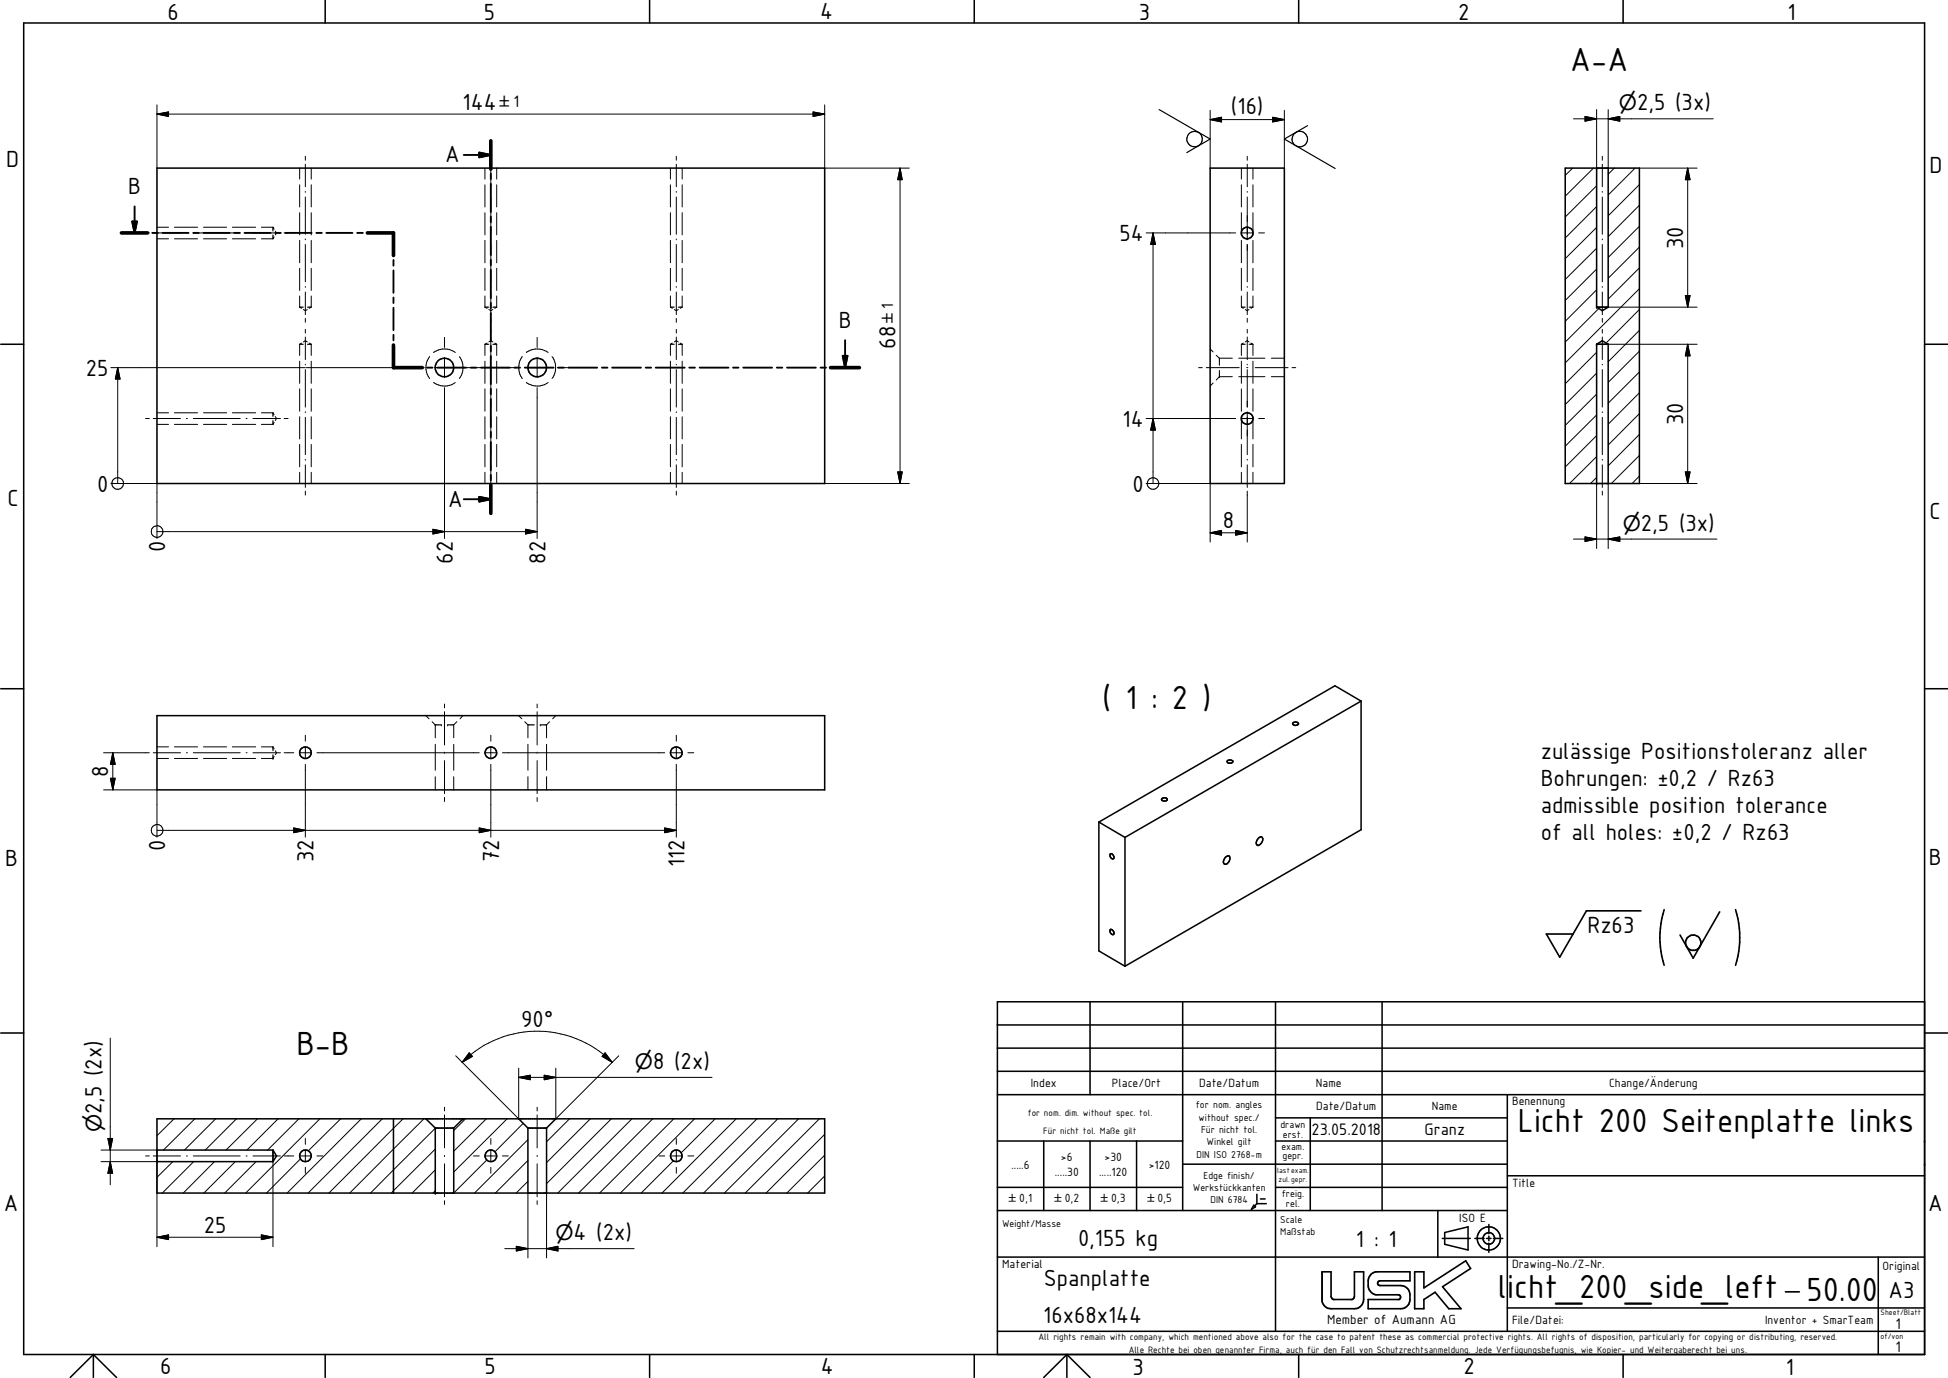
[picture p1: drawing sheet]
<svg xmlns="http://www.w3.org/2000/svg" width="420mm" height="297mm" viewBox="0 0 420 297" stroke-linecap="round" stroke-linejoin="round" font-family="sans-serif">
<g fill="none" stroke="#000" stroke-width=".22">
<path d="M33.9 24.6l2.5-.5v1zM33.9 22.6v13.6M33.9 24.6h144M64.6 36.2v2.4M64.6 39.8v4.8M65.9 33.7v.8M65.9 35.4v4.9M67.1 36.2v2.4M67.1 39.8v4.8M104.6 36.2v2.4M104.6 39.8v4.8M105.9 33.7v.8"/>
<path d="M105.9 35.4v4.9M107.1 36.2v2.4M107.1 39.8v4.8M144.6 36.2v2.4M144.6 39.8v4.8M145.9 33.7v.8M145.9 35.4v4.9M147.1 36.2v2.4M147.1 39.8v4.8M175.4 24.1l2.5 .5-2.5 .5zM177.9 22.6v13.6h18.2M194.1 36.2l.5 2.5h-1z"/>
<path d="M194.1 36.2v68M261 25.8l2.5-.5v1zM261 23.8v12.4M261 25.8h16M267.7 36.2v2.4M267.7 39.8v4.8M269 33.7v.8M269 35.4v4.9M270.2 36.2v2.4M270.2 39.8v4.8M274.5 25.3l2.5 .5-2.5 .5zM277 23.8v12.4"/>
<path d="M339.2 36.2l-1.6 1.6M339.4 25.6h30.1M341.9 25.1l2.5 .5-2.5 .5zM343.7 36.2l-6.1 6.1M344.4 23.6v12.6M345.6 33.7v.8M345.6 35.4v4.9M346.9 25.6l2.5-.5v1zM346.9 23.6v12.6M348.2 36.2l-1.3 1.3M352.7 36.2l-5.8 5.8M353.6 39.8l-6.7 6.7"/>
<path d="M353.6 36.2h12.4M364 36.2l.5 2.5h-1zM364 36.2v30M31.4 50.2h.8M33.1 50.2h5.8M33.9 51.5h2.5M33.9 49h2.5M37.6 51.5h5M37.6 49h5M40.2 50.2h.2M41.7 50.2h10.1M43.9 51.5h5"/>
<path d="M43.9 49h5M50.1 51.5h5M50.1 49h5M53.1 50.2h.2M54.6 50.2h5.9M56.4 51.5h2.5M56.4 49h2.5M58.9 49v.8M58.9 50.6v.9M58.9 49l.2 .4M59.1 51.1l-.2 .4M59.4 49.8l.2 .4-.2 .4"/>
<path d="M61.3 50.2h.8M64.6 45.8v4.8M64.6 51.8v4.8M64.6 57.8v4.8M65.9 41.3v.1M65.9 42.5v8M65.9 51.5v.2M65.9 52.7v8M67.1 45.8v4.8M67.1 51.8v4.8M67.1 57.8v4.8M104.6 45.8v4.8"/>
<path d="M104.6 51.8v4.8M104.6 57.8v4.8M105.9 41.3v.1M105.9 42.5v8M105.9 51.5v.2M105.9 52.7v8M107.1 45.8v4.8M107.1 51.8v4.8M107.1 57.8v4.8M144.6 45.8v4.8M144.6 51.8v4.8M144.6 57.8v4.8"/>
<path d="M145.9 41.3v.1M145.9 42.5v8M145.9 51.5v.2M145.9 52.7v8M147.1 45.8v4.8M147.1 51.8v4.8M147.1 57.8v4.8M247.2 50.2h19.3M248.7 50.2l.5 2.5h-1zM248.7 50.2v54M267.7 45.8v4.8M267.7 51.8v4.8"/>
<path d="M267.7 57.8v4.8M267.7 50.2h2.5M269 41.3v.1M269 42.5v9.2M269 52.7v8M270.2 45.8v4.8M270.2 51.8v4.8M270.2 57.8v4.8M271.5 50.2h1.2M344.4 58l-6.8 6.8M344.4 53.5l-6.8 6.7M344.4 49l-6.8 6.8"/>
<path d="M344.4 44.5l-6.8 6.8M344.4 40l-6.8 6.8M345.6 41.3v.1M345.6 42.5v8M345.6 51.5v.2M345.6 52.7v8M353.6 57.7l-6.7 6.8M353.6 53.3l-6.7 6.7M353.6 48.8l-6.7 6.7M353.6 44.2l-6.7 6.8M23.9 79.2h41.9M25.4 79.2l.5 2.5h-1z"/>
<path d="M25.4 79.2v25M64.6 66.2h.8M64.6 66.2l.5 .3M64.6 63.8v2.4M64.6 74.2v2.4M64.6 77.9v4.7M64.6 74.2h.8M65.1 74l-.5 .2M65.4 66.7l.5 .3 .4-.3M65.4 73.7l.5-.3 .4 .3M65.9 61.8v.1M65.9 62.9v4.9"/>
<path d="M65.9 68.6v.9M65.9 71v.8M65.9 72.6v4.9M65.9 78.5v.2M65.9 79.7v8.1M66 79.2h25.5M66.3 66.2h.8M66.3 74.2h.8M66.7 74l.4 .2M67.1 66.2l-.4 .3M67.1 63.8v2.4M67.1 74.2v2.4"/>
<path d="M67.1 77.9v4.7M92.7 76.9a3.8 3.8 0 0 0 0 4.7M93.5 76a3.9 3.9 0 0 1 4.7 0M93.7 79.2h4.3M95.9 72.7v2.2M95.9 77v4.4M99.1 76.9a4 4 0 0 1 0 4.7M100.2 79.2h5.6M104.6 66.2h.8M104.6 66.2l.5 .3M104.6 63.8v2.4M104.6 74.2v2.4"/>
<path d="M104.6 77.9v4.7M104.6 74.2h.8M105.1 74l-.5 .2M105.4 66.7l.5 .3 .4-.3M105.4 73.7l.5-.3 .4 .3M105.9 61.8v.1M105.9 62.9v4.9M105.9 68.6v.9M105.9 71v.8M105.9 72.6v4.9M105.9 78.5v.2M105.9 79.7v8.1"/>
<path d="M106 79.2h5.5M106.3 66.2h.8M106.3 74.2h.8M106.7 74l.4 .2M107.1 66.2l-.4 .3M107.1 63.8v2.4M107.1 74.2v2.4M107.1 77.9v4.7M112.6 76.9a4 4 0 0 0 0 4.7M113.5 76a3.9 3.9 0 0 1 4.7 0M113.7 79.2h4.4M115.9 72.7v2.2"/>
<path d="M115.9 77v4.4M119.1 76.9a4 4 0 0 1 0 4.7M120.2 79.2h2.2M144.6 66.2h.8M144.6 66.2l.4 .3M144.6 63.8v2.4M144.6 74.2v2.4M144.6 77.9v4.7M144.6 74.2h.8M145 74l-.4 .2M145.4 66.7l.5 .3 .4-.3M145.4 73.7l.5-.3 .4 .3"/>
<path d="M145.9 61.8v.1M145.9 62.9v4.9M145.9 68.6v.9M145.9 71v.8M145.9 72.6v4.9M145.9 78.5v.2M145.9 79.7v8.1M146.3 66.2h.8M146.3 74.2h.8M146.7 74l.4 .2M147.1 66.2l-.4 .3M147.1 63.8v2.4"/>
<path d="M147.1 74.2v2.4M147.1 77.9v4.7M258.5 79.2h.8M260.2 79.2h7.1M261 75.2l.7 .7M262.3 76.6l.7 .6M263 78.5h.1M263 77.2v1.3M263 79.9v1.3M263 77.2h2.8M267.2 77.2h5.6M267.7 66.2h.9"/>
<path d="M267.7 74.2h.9M267.7 66.2l.5 .3M267.7 63.8v2.4M267.7 74.2v2.4M267.7 77.9v4.7M268.2 74l-.5 .2M268.6 66.7l.4 .3 .4-.3M268.6 73.7l.4-.3 .4 .3M268.9 79.2h.2M269 61.8v.1M269 62.9v4.9M269 68.6v.9"/>
<path d="M269 71v.8M269 72.6v4.9M269 78.5v.2M269 79.7v8.1M269.4 66.2h.8M269.4 74.2h.8M269.8 74l.4 .2M270.2 66.2l-.4 .3M270.2 63.8v2.4M270.2 74.2v2.4M270.2 77.9v4.7M270.7 79.2h7.1"/>
<path d="M274.2 77.2h2.8M278.7 79.2h.8M344.4 75.9l-6.8 6.8M344.4 62.5l-6.8 6.8M344.8 66.5l-7.2 7.2M345.6 61.8v.1M345.6 62.9v4.9M345.6 68.6v.9M345.6 71v.8M345.6 72.6v4.9M345.6 78.5v.2M345.6 79.7v8.1"/>
<path d="M346.9 66.2h19.1M346.9 74.2h19.1M353.6 75.7l-6.7 6.7M353.6 71.2l-6.7 6.8M353.6 66.7l-7.2 7.3M353.6 62.2l-16 16M363.5 63.7h1l-.5 2.5zM364 74.2l.5 2.5h-1zM364 74.2v30M31.4 90.2h.8M33.1 90.2h5.8M33.9 91.5h2.5"/>
<path d="M33.9 89h2.5M37.6 91.5h5M37.6 89h5M40.2 90.2h.2M41.7 90.2h10.1M43.9 91.5h5M43.9 89h5M50.1 91.5h5M50.1 89h5M53.1 90.2h.2M54.6 90.2h5.9M56.4 91.5h2.5"/>
<path d="M56.4 89h2.5M58.9 89v.8M58.9 90.6v.9M58.9 89l.2 .4M59.1 91.1l-.2 .4M59.4 89.8l.2 .4-.2 .4M61.3 90.2h.8M64.6 83.8v4.8M64.6 89.8v4.8M64.6 95.8v4.8M65.9 88.8v.1M65.9 90v8"/>
<path d="M65.9 99v.2M67.1 83.8v4.8M67.1 89.8v4.8M67.1 95.8v4.8M93.5 82.5a4.1 4.1 0 0 0 4.7 0M95.9 83.6v32.5M104.6 83.8v4.8M104.6 89.8v4.8M104.6 95.8v4.8M105.9 88.8v.1M105.9 90v8M105.9 99v.2"/>
<path d="M107.1 83.8v4.8M107.1 89.8v4.8M107.1 95.8v4.8M113.5 82.5a4.1 4.1 0 0 0 4.7 0M115.9 83.6v32.5M144.6 83.8v4.8M144.6 89.8v4.8M144.6 95.8v4.8M145.9 88.8v.1M145.9 90v8M145.9 99v.2M147.1 83.8v4.8"/>
<path d="M147.1 89.8v4.8M147.1 95.8v4.8M247.2 90.2h19.3M248.7 90.2l.5 2.5h-1zM261.7 82.5l-.7 .7M263 81.2h.1M263 81.2l-.7 .7M263 81.2h2.8M267.2 81.2h5.6M267.7 83.8v4.8M267.7 89.8v4.8M267.7 95.8v4.8"/>
<path d="M267.7 90.2h2.5M269 88.8v9.2M269 99v.2M270.2 83.8v4.8M270.2 89.8v4.8M270.2 95.8v4.8M271.5 90.2h1.2M274.2 81.2h2.8M344.4 98.4l-5.9 5.8M344.4 93.9l-6.8 6.8M344.4 89.5l-6.8 6.7M344.4 85l-6.8 6.7"/>
<path d="M344.4 80.4l-6.8 6.8M345.6 88.8v.1M345.6 90v8M345.6 99v.2M353.6 98.2l-6.1 6M353.6 93.6l-6.7 6.8M353.6 89.2l-6.7 6.7M353.6 84.7l-6.7 6.7M353.6 80.2l-6.7 6.7M23.9 104.2h10v11.9M33.9 114.6h82M64.6 101.8v2.4"/>
<path d="M65.9 100.2v4.9M65.9 105.9v.8M67.1 101.8v2.4M93.4 114.1l2.5 .5-2.5 .5zM104.6 101.8v2.4M105.9 100.2v4.9M105.9 105.9v.8M107.1 101.8v2.4M113.4 114.1l2.5 .5-2.5 .5zM144.6 101.8v2.4M145.9 100.2v4.9M145.9 105.9v.8"/>
<path d="M147.1 101.8v2.4M177.9 104.2h18.2M193.6 101.7h1l-.5 2.5zM247.2 104.2h13.8v12.6M261 114.9l2.5-.6v1.1zM261 114.9h8M266.5 114.3l2.5 .6-2.5 .5zM267.7 101.8v2.4M269 100.2v4.9M269 105.9v10.9M270.2 101.8v2.4M339.4 116.2h30.9"/>
<path d="M341.9 115.7l2.5 .5-2.5 .5zM344.4 102.9l-1.3 1.3M344.4 104.2v14M345.6 100.2v4.9M345.6 105.9v.8M346.9 116.2l2.5-.5v1zM346.9 104.2v14M353.6 102.6l-1.6 1.6M353.6 104.2h12.4M363.5 101.7h1l-.5 2.5zM65.9 158.5v1.3M91.9 154.3l.6 .6"/>
<path d="M93.2 155.6l.7 .7M93.9 156.3h.1M93.9 156.3h1.3M93.9 156.3v2.7M95.2 156.3h.1M95.9 151.8v.8M95.9 153.4v7.2M96.6 156.3h.1M96.6 156.3h1.3M97.9 156.3v2.7M98.5 155.6l-.6 .7M99.9 154.3l-.7 .6"/>
<path d="M105.9 158.5v1.3M111.9 154.3l.7 .6M113.2 155.6l.7 .7M113.9 156.3h1.3M113.9 156.3v2.7M115.9 151.8v.8M115.9 153.4v7.2M116.5 156.3h.1M116.5 156.3h1.4M117.9 156.3v2.7M118.5 155.6l-.6 .7M119.9 154.3l-.7 .6"/>
<path d="M145.9 158.5v1.3M22.3 170.3h11.6v10.2M22.3 162.3h9.9M23.8 167.8h1l-.5 2.5zM24.3 162.3l.5 2.5h-1zM24.3 162.3v8M33.1 162.3h5.8M33.9 163.5h2.5M33.9 161h2.5M33.9 179h112M37.6 163.5h5M37.6 161h5"/>
<path d="M40.2 162.3h.2M41.7 162.3h10.1M43.9 163.5h5M43.9 161h5M50.1 163.5h5M50.1 161h5M53.1 162.3h.2M54.6 162.3h5.9M56.4 163.5h2.5M56.4 161h2.5M58.9 163.5h.1M58.9 161v.8"/>
<path d="M58.9 162.7v.8M58.9 161l.2 .4M59.1 163.1l-.2 .4M59.4 161.8l.2 .5-.2 .4M61.3 162.3h2.1M63.4 178.5l2.5 .5-2.5 .5zM64.6 162.3h2.5M65.9 161v2.5M65.9 164.8v15.7M68.4 162.3h27.4M93.9 160.4v5.6M93.9 167.4v2.9"/>
<path d="M95.9 162.1v.3M95.9 164v7.1M95.9 171.9v.9M96 162.3h7.4M97.9 160.4v5.6M97.9 167.4v2.9M103.4 178.5l2.5 .5-2.5 .5zM104.6 162.3h2.5M105.9 161v2.5M105.9 164.8v15.7M108.4 162.3h7.4M113.9 160.4v5.6"/>
<path d="M113.9 167.4v2.9M115.9 162.1v.3M115.9 164v7.1M115.9 171.9v.9M116 162.3h27.4M117.9 160.4v5.6M117.9 167.4v2.9M143.4 178.5l2.5 .5-2.5 .5zM144.6 162.3h2.5M145.9 161v2.5M145.9 164.8v15.7M148.4 162.3h1.2"/>
<path d="M23.8 223.8v31.6M95.9 238.7v.8M98.3 227.6l13.6 13.6v-10.9M99.7 229a22.9 22.9 0 0 1 32.3 0M101.2 226.9l.7 .8-2.2 1.3zM111.9 232.2l2.5-.4v.9zM111.9 232.2h41.7M115.9 238.7v.8M117.4 231.8l2.5 .4-2.5 .5zM130.5 226.9l1.5 2.1-2.1-1.3zM133.5 227.6l-13.6 13.6v-10.9M21.8 250.4h12.1v18.3"/>
<path d="M21.8 247.9h12.1M23.3 245.4h1l-.5 2.5zM23.8 250.4l.5 2.5h-1zM31.4 249.2h.8M33.1 249.2h5.8M37.3 250.4l-3.4 3.4M37.5 241.2l-3.6 3.6M40.2 249.2h.2M41.7 249.2h10.1M41.8 250.4l-6.8 6.8M42 241.2l-6.7 6.7M46.3 250.4l-6.8 6.8"/>
<path d="M46.5 241.2l-6.7 6.7M50.7 250.4l-6.7 6.8M51 241.2l-6.7 6.7M53.1 249.2h.2M54.6 249.2h5.9M55.2 250.4l-6.7 6.8M55.5 241.2l-6.7 6.7M58.9 250.4v18.3M60 241.2l-6.8 6.7M61.3 249.2h2.1M64.5 241.2l-6.8 6.7M64.6 249.2h2.5"/>
<path d="M64.8 249.8l-7.3 7.4M65.9 245.4v1.3M65.9 247.9v2.5M65.9 251.6v1.3M68.4 249.2h1.2M69 241.2l-16 16M73.5 241.2l-7 6.9M77.9 241.2l-16 16M82.5 241.2l-16 16M86.9 241.2l-16 16M91.4 241.2l-16 16M93.9 247.7l-9.5 9.5"/>
<path d="M93.9 243.2l-14 14M93.9 256.7l-.5 .5M93.9 252.2l-5 5M95.9 240.3v7.1M95.9 249v.3M95.9 250.9v7.1M95.9 258.8v.8M100.4 241.2l-2.5 2.5M102.1 249.2h1.3M104.6 249.2h2.5M104.9 241.2l-7 7M105 250.1l-7.1 7.1"/>
<path d="M105.9 245.4v1.3M105.9 247.9v2.5M105.9 251.6v1.3M108.4 249.2h1.2M109.4 241.2l-11.5 11.4M112.8 242.1l-6 6.2M113.9 257.2v13.9M113.9 254.6l-2.6 2.6M113.9 250.1l-7.1 7.1M113.9 245.7l-11.5 11.5M115.9 240.3v7.1M115.9 249v.3"/>
<path d="M115.9 250.9v7.1M115.9 258.8v.8M117.9 257.2v13.9M122.8 241.2l-4.9 4.9M127.3 241.2l-9.4 9.4M131.9 241.2l-14 13.9M136.3 241.2l-16 16M140.8 241.2l-16 16M142.1 249.2h1.3M144.6 249.2h2.5M145.2 250.2l-6.9 7M145.3 241.2l-16 16"/>
<path d="M145.9 245.4v1.3M145.9 247.9v2.5M145.9 251.6v1.3M148.4 249.2h1.2M149.8 241.2l-16 16M154.3 241.2l-7.4 7.3M158.8 241.2l-16 16M163.3 241.2l-16 16M167.8 241.2l-16 16M172.2 241.2l-16 16M176.7 241.2l-16 16M177.9 253.5l-3.7 3.7"/>
<path d="M177.9 249l-8.2 8.2M177.9 244.5l-12.7 12.7M33.9 266.7l2.5-.5v1zM33.9 266.7h25M56.4 266.2l2.5 .5-2.5 .5zM108.9 269.2h27.9M111.4 268.6l2.5 .6-2.5 .5zM117.9 269.2l2.4-.6v1.1z"/>
<circle cx="25.4" cy="104.2" r="1.26"/>
<circle cx="33.9" cy="114.6" r="1.25"/>
<circle cx="248.7" cy="104.2" r="1.25"/>
<circle cx="33.9" cy="179" r="1.25"/>
</g>
<g fill="none" stroke="#000" stroke-width=".33">
<path d="M70.1 0v5M140.1 0v5M210.1 0v5M280.1 0v5M350.1 0v5M5.1 5h410v287h-410zM33.9 36.2h144v68h-144zM261 36.2h16v68h-16zM337.6 36.2h16v68h-16zM344.4 36.2v30M346.9 36.2v30M.2 74.2h4.9"/>
<path d="M344.4 74.2l1.2-.8 1.3 .8M344.4 66.2l1.2 .8 1.3-.8M344.4 74.2v30M344.4 66.2h2.5M344.4 74.2h2.5M346.9 74.2v30M415.1 74.2h5M.2 148.5h4.9M33.9 154.3h144v16h-144zM278.8 155.9a.72 .72 0 0 1 1.3 .2 .66 .66 0 0 1-.7 .3 .66 .66 0 0 1-.6-.5zM293.6 151.1l-5.7-3.3-50.9 29.4M293.6 151.1l-51 29.4"/>
<path d="M293.6 151.1v27.8l-51 29.4M415.1 148.5h5M237 177.2v27.8l5.6 3.3M237 177.2l5.6 3.3M250.6 172.2a.71 .71 0 0 1 1.1 .2 .66 .66 0 0 1-.6 .3 .66 .66 0 0 1-.5-.5zM264.7 164a.83 .83 0 0 1 1.2 .1 .71 .71 0 0 1-.6 .4 .71 .71 0 0 1-.6-.4zM239.5 184a.71 .71 0 0 1 .6 1.1h-.3a.72 .72 0 0 1-.3-1.1zM242.6 180.5v27.8M264.3 184.8a.5 .5 0 0 1 .6-.3 .5 .5 0 0 1 .4 .5 1.14 1.14 0 0 1-1.2 1.2l-.2-.4zM271.6 180.6l.5-.2a1.14 1.14 0 0 1-.5 1.8h-.3a.97 .97 0 0 1 .1-1.5zM235.1 215.9v20.1M239.4 200.4a.64 .64 0 0 1 .7 .3 .64 .64 0 0 1 0 .8l-.6-.4z"/>
<path d="M255.1 215.9v45M275.1 215.9v71.1M298.1 215.9v45M415.1 215.9h-200v76.1M.2 222.7h4.9M215.1 220.9h200M215.1 225.9h200M215.1 230.9h200M215.1 236h200M325.1 236v51M415.1 222.7h5M33.9 241.2h144v16h-144z"/>
<path d="M33.9 247.9h25M33.9 250.4h25M58.9 247.9l.7 1.3-.7 1.2M58.9 247.9v2.5M84.9 241.2v16M91.9 241.2l2 2M93.9 243.2v14M93.9 243.2h4M97.9 243.2v14M99.9 241.2l-2 2M111.9 241.2l2 2M113.9 243.2v14"/>
<path d="M113.9 243.2h4M117.9 243.2v14M119.9 241.2l-2 2M215.1 246h40M215.1 255.9h40M225.1 246v14.9M235.1 246v14.9M245.1 246v14.9M255.1 251h70M270.4 259.8l.4 .3-.9 .6zM271.1 259.5h2M271.1 257.4v2.1"/>
<path d="M271.1 259.5l-.5 .5M271.9 258.4h1M275.1 246h50M275.1 241h50M275.1 255.9h50M282.6 241v19.9M325.1 253.4h90M215.1 271h200M215.1 260.9h110M310.1 260.9v10.1M311.1 267h6M311.6 265.7l5-1.2v5l-5-1.3z"/>
<path d="M318.1 267h2M320.6 267h1M321.1 263.9v2M321.1 266.4v1.1M321.1 268v2M322.1 267h2M405.1 271v21M20.1 292l5 4.9M20.1 292l-5 4.9M20.1 292v4.9M70.1 292v4.9M140.1 292v4.9"/>
<path d="M210.1 292v4.9M215.1 287h200M230.1 292l5 4.9M230.1 292l-5 4.9M230.1 292v4.9M280.1 292v4.9M325.1 281.9h90M350.1 292v4.9"/>
<circle cx="269" cy="50.2" r="1.26"/>
<circle cx="95.9" cy="79.2" r="2.01"/>
<circle cx="115.9" cy="79.2" r="2.01"/>
<circle cx="269" cy="90.2" r="1.24"/>
<circle cx="65.9" cy="162.3" r="1.26"/>
<circle cx="105.8" cy="162.3" r="1.25"/>
<circle cx="145.9" cy="162.3" r="1.25"/>
<circle cx="65.9" cy="249.1" r="1.24"/>
<circle cx="105.9" cy="249.2" r="1.26"/>
<circle cx="145.9" cy="249.1" r="1.25"/>
<circle cx="321.1" cy="267" r="2.5"/>
<circle cx="321.1" cy="266.9" r="1.25"/>
</g>
<g fill="#000">
<circle cx="344.4" cy="36.2" r=".16"/>
<circle cx="344.4" cy="66.2" r=".16"/>
<circle cx="344.4" cy="74.2" r=".16"/>
<circle cx="344.4" cy="104.2" r=".16"/>
<circle cx="93.9" cy="257.2" r=".16"/>
<circle cx="93.9" cy="243.2" r=".16"/>
<circle cx="99.9" cy="241.2" r=".16"/>
<circle cx="325.1" cy="255.9" r=".16"/>
<circle cx="415.1" cy="251" r=".18"/>
<circle cx="415.1" cy="246" r=".18"/>
</g>
<g fill="none" stroke="#000" stroke-width=".41">
<path d="M100 33.4h5.9M103.4 32.9l2.5 .5-2.5 .5zM105.9 30.4v6M105.9 37.4v1.2M105.9 39.6v6.1M26.2 50.2h5.6M28.5 47.8h1l-.5 2.4zM29 44.5v5.7M32.8 50.2h1.3M35 50.2h5.7M41.7 50.2h1.2M43.9 50.2h5.6"/>
<path d="M50.5 50.2h1.2M52.7 50.2h5.7M59.4 50.2h1.2M61.5 50.2h5.7M68.2 50.2h1.2M70.4 50.2h5.6M77 50.2h1.3M79.2 50.2h5.7v4.9M84.9 56v1.3M84.9 58.3v4.8M105.9 46.7v1.2M105.9 48.9v6.1"/>
<path d="M105.9 56v1.2M105.9 58.2v6.1M84.9 64.1v1.2M84.9 66.3v4.9M84.9 72.2v1.2M84.9 74.4v4.8h6.2M92.1 79.2h1.2M94.3 79.2h6.2M101.5 79.2h1.2M103.7 79.2h6.3M105.9 65.3v1.2M105.9 67.5v6"/>
<path d="M105.9 74.5v1.2M105.9 76.8v6M110.9 79.2h1.3M113.2 79.2h6.2M120.4 79.2h1.2M122.6 79.2h6.2M129.8 79.2h1.2M132 79.2h6.2M139.3 79.2h1.2M141.4 79.2h6.3M148.7 79.2h1.2M150.9 79.2h6.2"/>
<path d="M158.1 79.2h1.2M160.3 79.2h6.2M167.5 79.2h1.2M169.7 79.2h6.3M177 79.2h1.2M179.1 79.2h6.3M181.8 76.7h1l-.5 2.5zM182.3 73.3v5.9M105.9 83.8v1.2M105.9 86v6.1M105.9 93.1v1.2M105.9 95.3v6.1"/>
<path d="M100 107.6h5.9M103.4 107.1l2.5 .5-2.5 .5zM105.9 102.4v1.1M105.9 104.6v6.1M285.1 274.2v5.9"/>
</g>
<g fill="none" stroke="#000" stroke-width=".35">
<path d="M353.9 196.3h-11.7l-5.8 10-2.9-5h5.8M358.9 196.1a19.7 19.7 0 0 0 0 12M370.9 196.6l-5.7 9.9-2.8-5M374.3 196.1a20 20 0 0 1 0 12M285.1 274.2h2v5.3l.5 .6 4.2-.1 .3-.5v-5.3h2v5.9a2 2 0 0 1-2 2h-5a1.94 1.94 0 0 1-2-2M295.8 274.6l.9-.4h7.4v1.9h-6.5a.51 .51 0 0 0-.5 .5 .51 .51 0 0 0 .5 .5h4.5a2 2 0 0 1 2 2v1a2 2 0 0 1-2 2h-7v-2h6.7a.53 .53 0 0 0 .3-.6 .53 .53 0 0 0-.5-.4h-4.9a2.47 2.47 0 0 1-1.6-3.3l.1-.4zM305.1 274.2h2v3.4l9-5.8 1.1 1.6-6.1 4 4 4.7h-2.6l-3-3.5-2.4 1.5v2h-2zM385.1 278.5h3"/>
<circle cx="365.2" cy="203.2" r="1.67"/>
</g>
<path d="M105.9 30.4v6M26.2 50.2h5.6M79.2 50.2h5.7v4.9M84.9 74.4v4.8h6.2M179.1 79.2h6.3M105.9 104.6v6.1" fill="none" stroke="#000" stroke-width=".78"/>
<g fill="#000">
<path d="M33.9 24.6l2.5-.5v1zM103.4 32.9l2.5 .5-2.5 .5zM175.4 24.1l2.5 .5-2.5 .5zM194.1 36.2l.5 2.5h-1zM261 25.8l2.5-.5v1zM274.5 25.3l2.5 .5-2.5 .5zM341.9 25.1l2.5 .5-2.5 .5zM346.9 25.6l2.5-.5v1zM364 36.2l.5 2.5h-1zM28.5 47.8h1l-.5 2.4zM248.7 50.2l.5 2.5h-1zM181.8 76.7h1l-.5 2.5z"/>
<path d="M363.5 63.7h1l-.5 2.5zM364 74.2l.5 2.5h-1zM25.4 79.2l.5 2.5h-1zM248.7 90.2l.5 2.5h-1zM93.4 114.1l2.5 .5-2.5 .5zM103.4 107.1l2.5 .5-2.5 .5zM113.4 114.1l2.5 .5-2.5 .5zM193.6 101.7h1l-.5 2.5zM261 114.9l2.5-.6v1.1zM266.5 114.3l2.5 .6-2.5 .5zM341.9 115.7l2.5 .5-2.5 .5zM346.9 116.2l2.5-.5v1z"/>
<path d="M363.5 101.7h1l-.5 2.5zM23.8 167.8h1l-.5 2.5zM24.3 162.3l.5 2.5h-1zM63.4 178.5l2.5 .5-2.5 .5zM103.4 178.5l2.5 .5-2.5 .5zM143.4 178.5l2.5 .5-2.5 .5zM101.2 226.9l.7 .8-2.2 1.3zM111.9 232.2l2.5-.4v.9zM117.4 231.8l2.5 .4-2.5 .5zM130.5 226.9l1.5 2.1-2.1-1.3zM23.3 245.4h1l-.5 2.5zM23.8 250.4l.5 2.5h-1z"/>
<path d="M33.9 266.7l2.5-.5v1zM56.4 266.2l2.5 .5-2.5 .5zM111.4 268.6l2.5 .6-2.5 .5zM117.9 269.2l2.4-.6v1.1z"/>
</g>
<g fill="none" stroke="#000" stroke-width=".25">
<path d="M250 23.6l11 6.4-5 2.9M282 27.1l-5 2.9 11 6.3"/>
<circle cx="257.7" cy="30" r="1.66"/>
<circle cx="280.4" cy="30" r="1.66"/>
</g>
<g font-size="7.8">
<text x="338.7" y="15.4">A-A</text>
<text x="237.7" y="152.9">( 1 : 2 )</text>
<text x="64" y="227.4">B-B</text>
<text x="327.4" y="244">Licht 200 Seitenplatte links</text>
<text x="323.1" y="279.7">licht_200_side_left</text>
<text x="389.6" y="280.5">50.00</text>
</g>
<g font-size="5.4">
<text x="36.1" y="4.3">6</text>
<text x="104.4" y="4.2">5</text>
<text x="176.9" y="4.1">4</text>
<text x="245.6" y="4.4">3</text>
<text x="314.5" y="4.3">2</text>
<text x="385.6" y="4.3">1</text>
<text x="99.8" y="23.6">144</text>
<text x="353.1" y="23.8">2,5 (3x)</text>
<text x="265.5" y="24.5">(16)</text>
<text x="96" y="34.8">A</text>
<text x="1.3" y="36">D</text>
<text x="27.6" y="41.7">B</text>
<text x="416.2" y="37.3">D</text>
<text x="241.5" y="52">54</text>
<text x="363" y="53.7" transform="rotate(-90 363 53.7)">30</text>
<text x="180.9" y="70.8">B</text>
<text x="193.2" y="75.1" transform="rotate(-90 193.2 75.1)">68</text>
<text x="18.5" y="81">25</text>
<text x="242.1" y="92">14</text>
<text x="363" y="91.7" transform="rotate(-90 363 91.7)">30</text>
<text x="20.9" y="106">0</text>
<text x="244.3" y="106">0</text>
<text x="1.6" y="109">C</text>
<text x="96.6" y="109.3">A</text>
<text x="263.8" y="113.9">8</text>
<text x="416.2" y="111.8">C</text>
<text x="35.6" y="119.1" transform="rotate(-90 35.6 119.1)">0</text>
<text x="353.9" y="114.4">2,5 (3x)</text>
<text x="97.7" y="121.5" transform="rotate(-90 97.7 121.5)">62</text>
<text x="117.7" y="121.5" transform="rotate(-90 117.7 121.5)">82</text>
<text x="23.4" y="167.5" transform="rotate(-90 23.4 167.5)">8</text>
<text x="332.3" y="163.6">zulässige Positionstoleranz aller</text>
<text x="332.3" y="169.4">Bohrungen: ±0,2 / Rz63</text>
<text x="332.3" y="175.2">admissible position tolerance</text>
<text x="35.6" y="183.4" transform="rotate(-90 35.6 183.4)">0</text>
<text x="67.6" y="185.9" transform="rotate(-90 67.6 185.9)">32</text>
<text x="107.6" y="185.9" transform="rotate(-90 107.6 185.9)">72</text>
<text x="332.3" y="181">of all holes: ±0,2 / Rz63</text>
<text x="1.1" y="186.7">B</text>
<text x="147.6" y="186.9" transform="rotate(-90 147.6 186.9)">112</text>
<text x="416" y="186.6">B</text>
<text x="342.4" y="201.1">Rz63</text>
<text x="112.4" y="221.3">90°</text>
<text x="140.9" y="230.4">8 (2x)</text>
<text x="21.9" y="240.2" transform="rotate(-90 21.9 240.2)">2,5 (2x)</text>
<text x=".8" y="261.1">A</text>
<text x="415.9" y="261">A</text>
<text x="43.9" y="265.7">25</text>
<text x="123.7" y="267.3">4 (2x)</text>
<text x="232.5" y="268.6">0,155 kg</text>
<text x="292.5" y="268.7">1 : 1</text>
<text x="225.1" y="277.2">Spanplatte</text>
<text x="407.3" y="279.7">A3</text>
<text x="225" y="285.1">16x68x144</text>
<text x="34.6" y="296.2">6</text>
<text x="104.5" y="296.2">5</text>
<text x="177" y="296.2">4</text>
<text x="244.3" y="296.3">3</text>
<text x="315.7" y="296.2">2</text>
<text x="385.2" y="296.3">1</text>
</g>
<g font-size="4.6">
<text x="349.2" y="23.8">⌀</text>
<text x="350" y="114.4">⌀</text>
<text x="136.9" y="230.4">⌀</text>
<text x="21.9" y="244.1" transform="rotate(-90 21.9 244.1)">⌀</text>
<text x="119.8" y="267.3">⌀</text>
</g>
<g font-size="3.9">
<text x="110.8" y="23.2">1</text>
<text x="192.6" y="66.6" transform="rotate(-90 192.6 66.6)">1</text>
<text x="282.9" y="244.7">23.05.2018</text>
<text x="307.2" y="244.7">Granz</text>
</g>
<g font-size="3.6">
<text x="408.8" y="286.5">1</text>
<text x="408.8" y="291.5">1</text>
</g>
<g font-size="3.3">
<text x="107.8" y="23.2">±</text>
<text x="192.6" y="69.6" transform="rotate(-90 192.6 69.6)">±</text>
</g>
<text font-size="3.1" x="286.2" y="285.5">Member of Aumann AG</text>
<g font-size="2.8">
<text x="222.3" y="234.4">Index</text>
<text x="239.8" y="234.4">Place/Ort</text>
<text x="258.6" y="234.4">Date/Datum</text>
<text x="283.8" y="234.4">Name</text>
<text x="283.9" y="239.4">Date/Datum</text>
<text x="308.8" y="239.4">Name</text>
<text x="326.1" y="238.3">Benennung</text>
<text x="347.1" y="234.4">Change/Änderung</text>
<text x="218.1" y="251.9">.....6</text>
<text x="228.8" y="250.2">&gt;6</text>
<text x="238.2" y="250.2">&gt;30</text>
<text x="247.8" y="251.9">&gt;120</text>
<text x="227.5" y="253.5">.....30</text>
<text x="237.1" y="253.5">.....120</text>
<text x="326.1" y="255.8">Title</text>
<text x="219.8" y="259.2">0,1</text>
<text x="229.6" y="259.2">0,2</text>
<text x="239.6" y="259.2">0,3</text>
<text x="249.6" y="259.2">0,5</text>
<text x="314.7" y="263.4">ISO E</text>
<text x="216.1" y="273.3">Material</text>
<text x="326.1" y="273.3">Drawing-No./Z-Nr.</text>
<text x="406" y="273.9">Original</text>
<text x="326.1" y="285.4">File/Datei:</text>
<text x="380.7" y="285.4">Inventor + SmarTeam</text>
</g>
<g font-size="2.4">
<text x="217.6" y="259.2">±</text>
<text x="227.4" y="259.2">±</text>
<text x="237.4" y="259.2">±</text>
<text x="247.5" y="259.2">±</text>
</g>
<g font-size="2.3">
<text x="257.9" y="238.9">for nom. angles</text>
<text x="258.5" y="241.6">without spec./</text>
<text x="259.1" y="244.2">Für nicht tol.</text>
<text x="276.2" y="243.2">drawn</text>
<text x="276.7" y="245.2">erst.</text>
<text x="258.1" y="249.6">DIN ISO 2768-m</text>
<text x="260.3" y="246.9">Winkel gilt</text>
<text x="276.4" y="248">exam.</text>
<text x="276.6" y="249.8">gepr.</text>
<text x="257.2" y="256.7">Werkstückkanten</text>
<text x="259.6" y="254">Edge finish/</text>
<text x="276.5" y="258">freig.</text>
<text x="261.1" y="259.4">DIN 6784</text>
<text x="276.1" y="263.7">Scale</text>
<text x="277.4" y="260.2">rel.</text>
<text x="216.1" y="264.5">Weight/Masse</text>
<text x="276.1" y="266.3">Maßstab</text>
</g>
<g font-size="2.2">
<text x="221.7" y="240.5">for nom. dim. without spec. tol.</text>
<text x="225" y="244.3">Für nicht tol. Maße gilt</text>
<text x="224" y="288.9">All rights remain with company, which mentioned above also for the case to patent these as commercial protective rights. All rights of disposition, particularly for copying or distributing, reserved.</text>
<text x="243.4" y="291.5">Alle Rechte bei oben genannter Firma, auch für den Fall von Schutzrechtsanmeldung. Jede Verfügungsbefugnis, wie Kopier- und Weitergaberecht bei uns.</text>
</g>
<g font-size="1.8">
<text x="275.5" y="252.9">lastexam.</text>
<text x="275.8" y="254.9">zul.gepr.</text>
<text x="405.6" y="283.5">Sheet/Blatt</text>
<text x="405.6" y="288.5">of/von</text>
</g>
</svg>
